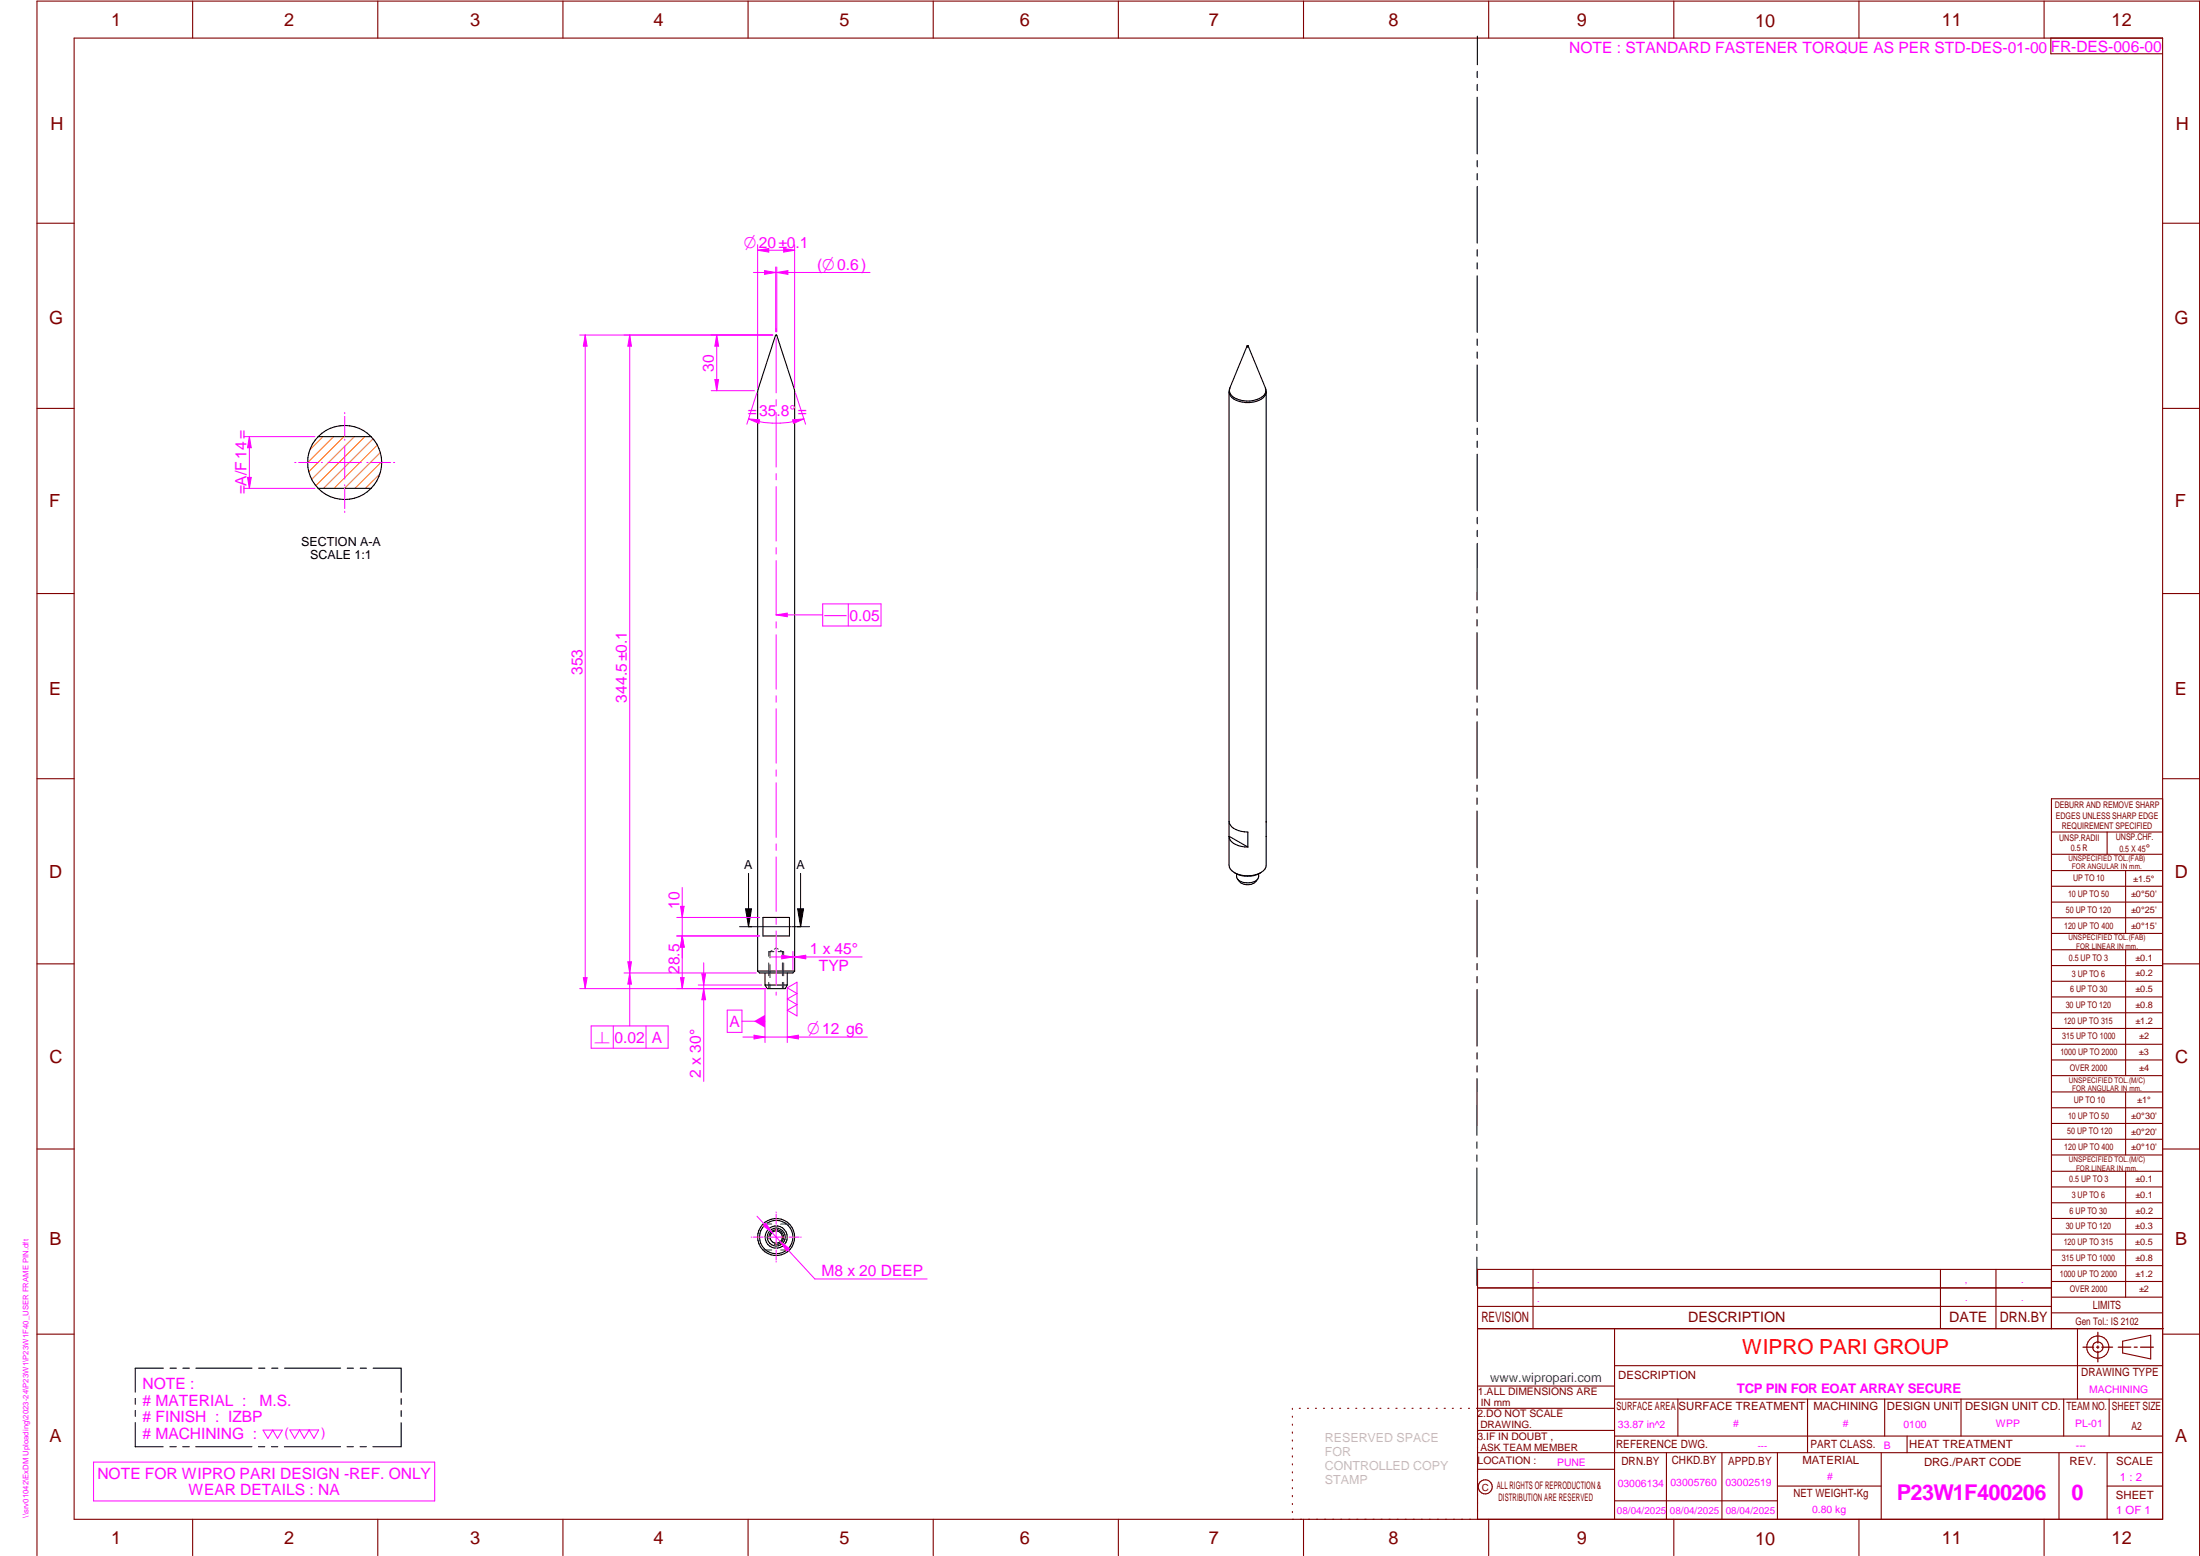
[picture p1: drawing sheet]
<svg xmlns="http://www.w3.org/2000/svg" width="594mm" height="420mm" viewBox="0 0 594 420" stroke-linecap="round" stroke-linejoin="round" font-family="sans-serif">
<g fill="none" stroke="#800000" stroke-width=".3">
<path d="M20 10.3h564v400h-564zM52 .3v10M102 .3v10M152 .3v10M202 .3v10M252 .3v10M302 .3v10M352 .3v10M402 .3v10M452 .3v10M502 .3v10M552 .3v10"/>
<path d="M553.8 10.3v4.2h30.1M10 60.3h10M584 60.3h10M10 110.3h10M584 110.3h10M10 160.3h10M584 160.3h10M10 210.3h10M584 215.7h-30v143.1M584 210.3h10M554 224.7h30M554 230.7h30"/>
<path d="M554 235.1h30M554 239.3h30M569 224.7v6M574 235.1v17M554 243.6h30M554 247.8h30M554 252.1h30M554 256.5h30M574 256.5v33.9M10 260.3h10M554 260.7h30M554 265h30"/>
<path d="M554 269.2h30M554 273.5h30M554 277.7h30M584 260.3h10M554 282h30M554 286.2h30M554 290.4h30M554 294.9h30M554 299.1h30M574 294.9v17M10 310.3h10M554 303.4h30"/>
<path d="M554 307.6h30M554 311.9h30M554 316.3h30M574 316.3v34M584 310.3h10M554 320.5h30M554 324.8h30M554 329h30M554 333.2h30M554 337.5h30M399 358.8h185.2M399 352.8h155"/>
<path d="M399 347.8h155M414 342.8v16M436 358.8v51.5M524 342.8v16M539 342.8v16M554 341.8h30M554 346h30M554 350.3h30M554 354.5h30M554 342.8h-155v67.5M561 358.8v19M10 360.3h10"/>
<path d="M399 374.3h37M436 368.8h148M436 377.8h148M453.1 377.8v10M488.1 377.8v14.5M508.9 377.8v10M529.5 377.8v10M557.3 377.8v10M569.5 377.8v10M573.2 362.2l7.6-1.6v6.3l-7.6-1.6zM584 360.3h10M349 380.3v.3"/>
<path d="M349 382.4v.3M349 384.6v.3M349 386.7v.3M349 388.8v.3M349 391v.3M349 393.1v.3M349 395.3v.3M349 397.4v.3M349 399.5v.3M350.9 380.3h.2M353.1 380.3h.2M355.2 380.3h.3"/>
<path d="M357.4 380.3h.3M359.6 380.3h.3M361.7 380.3h.3M363.9 380.3h.3M366.1 380.3h.3M368.3 380.3h.2M370.4 380.3h.3M372.6 380.3h.3M374.8 380.3h.3M376.9 380.3h.4M379.1 380.3h.3M381.3 380.3h.3"/>
<path d="M383.4 380.3h.4M385.6 380.3h.3M387.8 380.3h.3M390 380.3h.3M392.2 380.3h.3M394.3 380.3h.3M396.5 380.3h.3M398.7 380.3h37.3M399 386.2h37M399 396.7h37M436 387.8h148M450 392.3v18"/>
<path d="M465 392.3v18M480 392.3v18M508 392.3v18M515 387.8v4.5M556 392.3v18M569 392.3v18M584 392.3h-185M52 410.3v9.7M102 410.3v9.7M152 410.3v9.7M202 410.3v9.7M252 410.3v9.7"/>
<path d="M302 410.3v9.7M349 401.7v.3M349 403.8v.4M349 406v.3M349 408.1v.3M352 410.3v9.7M402 410.3v9.7M436 405.3h44M452 410.3v9.7M480 401.3h28M502 410.3v9.7M552 410.3v9.7"/>
<path d="M569 401.3h15M10 420v-419.7h584v419.7"/>
<circle cx="566.5" cy="363.8" r="2.99"/>
<circle cx="566.5" cy="363.7" r="1.41"/>
<circle cx="401.1" cy="401.5" r="1.9"/>
</g>
<g fill="none" stroke="#f0f" stroke-width=".27">
<path d="M168.5 90.5h40.2M209.6 88.7v.9M209.6 91.4v14.7M93.1 111.4v.3M93.1 112.4v5.5M93.1 118.6v.3M209.6 107.9v1.7M209.6 111.4v14.7M79.6 124.9h.3M80.6 124.9h5.5M86.8 124.9h.3M88.6 124.9h9"/>
<path d="M93.1 120.4v9M93.1 130.9v.3M93.1 131.9v5.4M93.1 138v.4M99.1 124.9h.3M100.1 124.9h5.4M106.2 124.9h.4M209.6 127.9v1.7M209.6 131.4v14.7M209.6 147.9v1.7M209.6 151.4v14.7M209.6 167.9v1.7"/>
<path d="M209.6 171.4v14.7M209.6 187.9v1.7M209.6 191.4v14.7M209.6 207.9v1.7M209.6 211.4v14.7M209.6 227.9v1.7M209.6 231.4v14.7M169.5 259.7h1l-.5 3zM209.6 247.9v1.7M209.6 251.4v14.7M168.5 262.7h35.7M209.6 267.9v.8"/>
<path d="M202.9 334.1h.1M203.4 334.1h2.7M206.5 334.1h.1M207.3 334.1h4.6M209.6 331.8v4.5M209.6 337.1v.1M209.6 337.6v2.6M209.6 327.3v.1M209.6 327.8v2.7M209.6 330.9v.1M212.6 334.1h.1M213.1 334.1h2.7"/>
<path d="M216.2 334.1h.2M209.6 340.6v.2M25.3 394.8h92.1v10.5h-92.1z"/>
</g>
<g fill="none" stroke="#000" stroke-width=".3">
<path d="M398.9 19.3v1.7M398.9 9.8v7.7M398.9 22.8v1.7M398.9 26.2v15.4M398.9 43.3v1.7M398.9 46.9v1.7M398.9 50.3v15.4M398.9 67.4v1.8M398.9 71v1.6M398.9 74.5v15.2M336.8 93.4h.1M336.8 93.3h.1"/>
<path d="M336.9 93.4h.1M336.9 93.3l.1 .1M337 93.3h.1M337 93.4h-.1M337.1 93.4l4.7 11.9M337.1 93.4h.1M337.1 93.4h-.3l-4.7 11.4M398.9 91.5v1.8M398.9 95v1.7M398.9 98.6v15.2M85.9 117.9a10 10 0 0 0 0 14M85.9 117.9a10 10 0 0 1 14.3 0"/>
<path d="M85.9 117.9h14.3M100.2 117.9a9.9 9.9 0 0 1 0 14M332.1 104.8l-.2 1M332.1 104.8a2.45 2.45 0 0 0 1.9 2.9 6.8 6.8 0 0 0 7.6-1.3l.2-1.1M341.8 105.3l.1 .5M341.9 105.8v127.8a2.69 2.69 0 0 1-2 2.3M341.9 105.8h.1M341.9 105.8a3.2 3.2 0 0 1-2.8 2.6 7.5 7.5 0 0 1-6.5-1l-.6-1.1-.1-.5v127.8a2.69 2.69 0 0 0 2 2.3M398.9 115.6v1.7M398.9 119.1v1.7M85.9 131.9h14.3M85.9 131.9a10 10 0 0 0 14.3 0"/>
<path d="M398.9 122.6v15.3M398.9 139.7v1.7M398.9 143.2v1.7M398.9 146.7v15.3M398.9 163.8v1.7M398.9 167.3v1.7M398.9 170.8v15.3M398.9 187.9v1.7M398.9 191.4v1.7M398.9 194.9v15.3M398.9 212v1.7M398.9 215.5v1.7"/>
<path d="M398.9 219v15.3M331.9 225.8l5.1 2.9a5.1 5.1 0 0 1-5-2.4zM331.9 221.8a3.1 3.1 0 0 0 2.5 2.5l2.6 .4v4M339.6 237.4a3.2 3.2 0 0 1-5.4 0M339.9 236a1.96 1.96 0 0 1-1.9 2.3l-.7 .1a3.3 3.3 0 0 1-3.3-1.3l-.1-1.1M339.9 235.9l-1.6 .5-1.8 .1-2.6-.6M340.4 235.7a7.2 7.2 0 0 1-7 0M341.9 221.8h.1M398.9 236.1v1.7M398.9 239.6v1.7M206 247.7h7.2v5h-7.2zM398.9 243.1v15.3"/>
<path d="M204.6 262.2l.5 .5h9l.5-.5M204.6 262.2h10M204.6 262.2v-156.5l4.9-15.2 .3 .1 4.8 15.1v156.5M206.6 266l.6 1h4.8l.6-1M206.6 266h6M206.6 262.7v3.3M212.6 262.7v3.3M398.9 260.2v1.7M398.9 263.7v1.7M398.9 267.2v15.3M398.9 284.3v1.7M398.9 287.8v1.7"/>
<path d="M398.9 291.3l-.1 15.3M398.8 308.4v1.6M398.8 311.9v1.7M398.8 315.4v15.3M398.8 332.4v1.8M398.8 336v1.7M398.8 339.5v7.6M36.5 377.6v1.6M44.1 369.4h-7.6v6.5M45.9 369.4h1.7M49.4 369.4h1.7M52.9 369.4h15.2"/>
<path d="M69.8 369.4h1.7M73.4 369.4h1.7M76.8 369.4h15.2M93.8 369.4h1.7M97.3 369.4h1.7M100.7 369.4h7.6v6.6M108.3 377.7v1.5M36.5 384.1v6.6h7.6M36.5 380.9v1.5M45.9 390.7h1.7M49.4 390.7h1.7M52.9 390.7h15.1"/>
<path d="M69.8 390.7h1.7M73.3 390.7h1.7M76.8 390.7h15.1M93.7 390.7h1.7M97.2 390.7h1.7M108.3 384.2v6.5h-7.6M108.3 380.9v1.6"/>
<circle cx="209.6" cy="334" r="3"/>
<circle cx="209.6" cy="334" r="5"/>
<circle cx="209.6" cy="334" r="4.5"/>
<circle cx="209.6" cy="334" r="1.67"/>
<circle cx="209.6" cy="334" r="2.42"/>
</g>
<path d="M566.5 359.7v3M562.5 363.8h2.9M566.1 363.8h.7M566.5 363.4v.7M566.5 364.9v2.8M567.6 363.8h2.9M572 363.8h3.4M576.3 363.8h.8M578 363.8h3.5" fill="none" stroke="#800000" stroke-width=".34"/>
<g fill="none" stroke="#008000" stroke-width=".27">
<path d="M207.7 257l-.1 1.2M207.8 257h1.2M208.5 256.6l-.6 .4v1.7M209.1 256.3l.5-.3 .5 .3M210.7 256.7l.6 .3v1.2M211.4 257h-1.3M211.5 257l.1 1.2M207.6 260v3.5M207.6 265.3v1.7M207.9 260.5v3.4M207.9 265.7v1.3M211.3 260v3.5"/>
<path d="M211.3 265.3v1.7M211.6 260v3.5M211.6 265.3v1.7M206 330.5h2.4M206 337.5h2.4M210.8 330.5h2.4M210.8 337.5h2.4"/>
</g>
<path d="M202.1 235.8v14.4M216.2 235.8v14.4M199.7 250.2h4.8M201.3 245.4h1.6l-.8 4.8zM204.8 250.2h8.7M213.8 250.2h4.8M215.4 245.4h1.6l-.8 4.8zM207.7 334.6a2 2 0 0 1 1.7-2.6 2 2 0 0 1 2.2 2.2 2 2 0 0 1-2.5 1.8" fill="none" stroke="#000" stroke-width=".27"/>
<path d="M201.3 245.4h1.6l-.8 4.8zM215.4 245.4h1.6l-.8 4.8z" fill="#000"/>
<path d="M87.2 117.9l-3.5 3.5M90.1 117.9l-7 7M92.9 117.9l-9.5 9.5M95.7 117.9l-11.5 11.5M98.5 117.9l-13.2 13.2M100.7 118.5l-13.3 13.4M101.9 120.2l-11.7 11.7M102.6 128l-3.9 3.9M102.7 122.2l-9.7 9.7M103.1 124.7l-7.3 7.2" fill="none" stroke="#ff8000" stroke-width=".27"/>
<path d="M169.5 259.7h1l-.5 3z" fill="#f0f"/>
<path d="M170 90.5l.5 3h-1z" fill="none" stroke="#f0f" stroke-width=".27"/>
<path d="M170 90.5l.5 3h-1z" fill="#f0f"/>
<path d="M156.5 90.5h52.1M170 90.5v172.2M156.5 267h49.8M157.5 264h1l-.5 3z" fill="none" stroke="#f0f" stroke-width=".27"/>
<path d="M157.5 264h1l-.5 3z" fill="#f0f"/>
<path d="M158 90.5l.5 3h-1z" fill="none" stroke="#f0f" stroke-width=".27"/>
<path d="M158 90.5l.5 3h-1z" fill="#f0f"/>
<path d="M158 90.5v176.5M192.1 90.5h16.6M193.5 90.5l.5 3h-1zM192.1 105.5h11.6" fill="none" stroke="#f0f" stroke-width=".27"/>
<path d="M193.5 90.5l.5 3h-1z" fill="#f0f"/>
<path d="M193 102.5h1l-.5 3z" fill="none" stroke="#f0f" stroke-width=".27"/>
<path d="M193 102.5h1l-.5 3z" fill="#f0f"/>
<path d="M193.5 90.5v15M203.6 279.5l3 .5-3 .5zM206.6 266.9v14.6M212.6 266.9v14.6" fill="none" stroke="#f0f" stroke-width=".27"/>
<path d="M203.6 279.5l3 .5-3 .5z" fill="#f0f"/>
<path d="M212.6 280l3-.5v1z" fill="none" stroke="#f0f" stroke-width=".27"/>
<path d="M212.6 280l3-.5v1z" fill="#f0f"/>
<path d="M204.6 67.6l3-.5v1zM204.6 66.1v38.7M214.6 66.1v38.7M200.6 280h33.6" fill="none" stroke="#f0f" stroke-width=".27"/>
<path d="M204.6 67.6l3-.5v1z" fill="#f0f"/>
<path d="M211.6 67.1l3 .5-3 .5z" fill="none" stroke="#f0f" stroke-width=".27"/>
<path d="M211.6 67.1l3 .5-3 .5z" fill="#f0f"/>
<path d="M204.6 67.6h10M206.5 73.1l3 .5-3 .5zM209.5 72.1v17.5M209.8 72.1v17.5" fill="none" stroke="#f0f" stroke-width=".27"/>
<path d="M206.5 73.1l3 .5-3 .5z" fill="#f0f"/>
<path d="M209.8 73.6l3-.5v1z" fill="none" stroke="#f0f" stroke-width=".27"/>
<path d="M209.8 73.6l3-.5v1z" fill="#f0f"/>
<path d="M203.4 73.6h31.5M182.7 252.7h22.4M182.7 267h24.3M183.8 264h.9l-.5 3z" fill="none" stroke="#f0f" stroke-width=".27"/>
<path d="M183.8 264h.9l-.5 3z" fill="#f0f"/>
<path d="M184.2 252.7l.5 3h-.9z" fill="none" stroke="#f0f" stroke-width=".27"/>
<path d="M184.2 252.7l.5 3h-.9z" fill="#f0f"/>
<path d="M182.7 252.7h22.4M182.7 247.7h22.4M184.2 252.7v14.3M184.2 252.7l.5 3h-.9z" fill="none" stroke="#f0f" stroke-width=".27"/>
<path d="M184.2 252.7l.5 3h-.9z" fill="#f0f"/>
<path d="M183.8 244.7h.9l-.5 3z" fill="none" stroke="#f0f" stroke-width=".27"/>
<path d="M183.8 244.7h.9l-.5 3z" fill="#f0f"/>
<path d="M184.2 239.6v19.1M214.1 256.9v4.9M214.6 258.4l3-.5v1z" fill="none" stroke="#f0f" stroke-width=".27"/>
<path d="M214.6 258.4l3-.5v1z" fill="#f0f"/>
<path d="M211.1 257.9l3 .5-3 .5z" fill="none" stroke="#f0f" stroke-width=".27"/>
<path d="M211.1 257.9l3 .5-3 .5z" fill="#f0f"/>
<path d="M208.1 258.4h24.7M188.5 266h17.2M188.5 267h17.8M190 267l.5 3h-1z" fill="none" stroke="#f0f" stroke-width=".27"/>
<path d="M190 267l.5 3h-1z" fill="#f0f"/>
<path d="M189.5 263h1l-.5 3z" fill="none" stroke="#f0f" stroke-width=".27"/>
<path d="M189.5 263h1l-.5 3z" fill="#f0f"/>
<path d="M202.1 113.1l3 .3-.2 .9zM204.4 106.1l-2.7 8.5M214.8 106.1l2.7 8.5M190 260v32M212.6 266.7l2.6-1.5v9.1l-2.6-1.5 2.6-1.5-2.6-1.6 2.6-1.4z" fill="none" stroke="#f0f" stroke-width=".27"/>
<path d="M202.1 113.1l3 .3-.2 .9z" fill="#f0f"/>
<path d="M214 113.4l3.1-.3-2.8 1.2z" fill="none" stroke="#f0f" stroke-width=".27"/>
<path d="M214 113.4l3.1-.3-2.8 1.2z" fill="#f0f"/>
<path d="M217.1 113.1a24.5 24.5 0 0 1-15 0M200.4 275.8h6.2" fill="none" stroke="#f0f" stroke-width=".27"/>
<path d="M203.6 275.8l3-1.8v3.5z" fill="#f0f"/>
<path d="M170 262.7v14.3M196.4 272.8h4v6h-4z" fill="none" stroke="#f0f" stroke-width=".27"/>
<path d="M170 262.7l.5 3h-1z" fill="#f0f"/>
<path d="M159.6 277h20.8v6h-20.8zM165.6 277v6M170 262.7l.5 3h-1zM174.4 277v6M204.4 328.4l15.6 17h30.4M206.1 331l.7-.7 1.7 2.5z" fill="none" stroke="#f0f" stroke-width=".27"/>
<path d="M206.1 331l.7-.7 1.7 2.5z" fill="#f0f"/>
<path d="M210.7 335.3l2.4 1.8-.7 .7z" fill="none" stroke="#f0f" stroke-width=".27"/>
<path d="M210.7 335.3l2.4 1.8-.7 .7z" fill="#f0f"/>
<path d="M65.9 117.9h19.1M67.3 117.9l.6 3h-1.1zM65.9 131.9h19.1M71 386.2h5.2l-1.3 2.2-1.2-2.2-1.4 2.2zM78.3 386.1h7.8l-1.3 2.3-1.3-2.3-1.3 2.3-1.3-2.3-1.3 2.3z" fill="none" stroke="#f0f" stroke-width=".27"/>
<path d="M67.3 117.9l.6 3h-1.1z" fill="#f0f"/>
<path d="M66.8 128.9h1.1l-.6 3z" fill="none" stroke="#f0f" stroke-width=".27"/>
<path d="M66.8 128.9h1.1l-.6 3z" fill="#f0f"/>
<path d="M67.3 117.9v14M209.6 166h12.6" fill="none" stroke="#f0f" stroke-width=".27"/>
<path d="M209.6 166l3-.4v.9z" fill="#f0f"/>
<path d="M209.6 166l3-.4v.9zM222.2 163.1h15.7v5.9h-15.7zM229.1 163.1v5.9" fill="none" stroke="#f0f" stroke-width=".27"/>
<g font-size="5.9" fill="#f0f">
<text x="512.2" y="405.1">P23W1F400206</text>
<text x="559.4" y="405.1">0</text>
</g>
<text font-size="5.6" fill="#f00" x="470.5" y="365.5">WIPRO PARI GROUP</text>
<g font-size="4.9" fill="#800000">
<text x="30" y="6.9">1</text>
<text x="76.7" y="6.9">2</text>
<text x="127" y="6.9">3</text>
<text x="176.5" y="6.9">4</text>
<text x="226.7" y="6.9">5</text>
<text x="275.4" y="6.9">6</text>
<text x="326.4" y="6.9">7</text>
<text x="375" y="6.9">8</text>
<text x="425.8" y="6.9">9</text>
<text x="473.9" y="7.3">10</text>
<text x="524.3" y="6.9">11</text>
<text x="570.2" y="6.9">12</text>
<text x="13.6" y="35.1">H</text>
<text x="587.6" y="35.1">H</text>
<text x="13.2" y="87.5">G</text>
<text x="587.2" y="87.5">G</text>
<text x="13.2" y="137">F</text>
<text x="587.2" y="137">F</text>
<text x="13.2" y="187.6">E</text>
<text x="587.2" y="187.6">E</text>
<text x="13.2" y="237">D</text>
<text x="587.2" y="237">D</text>
<text x="13.4" y="287.1">C</text>
<text x="587.4" y="287.1">C</text>
<text x="13.4" y="336.2">B</text>
<text x="587.4" y="336.2">B</text>
<text x="13.4" y="389.3">A</text>
<text x="587.4" y="389.3">A</text>
<text x="30" y="416.9">1</text>
<text x="76.7" y="416.9">2</text>
<text x="127" y="416.9">3</text>
<text x="176.5" y="416.9">4</text>
<text x="226.7" y="416.9">5</text>
<text x="275.4" y="416.9">6</text>
<text x="326.4" y="416.9">7</text>
<text x="375" y="416.9">8</text>
<text x="425.8" y="416.9">9</text>
<text x="473.9" y="417.3">10</text>
<text x="524.3" y="416.9">11</text>
<text x="570.2" y="416.9">12</text>
</g>
<g font-size="4.6" fill="#f0f">
<text x="200.9" y="66.8">O</text>
<text x="222.5" y="167.6">t</text>
<text x="160.6" y="281.5">n</text>
<text x="218" y="279.3">O12 g6</text>
</g>
<g font-size="4.2" fill="#f0f">
<text x="423.7" y="14.3">NOTE : STANDARD FASTENER TORQUE AS PER STD-DES-01-00</text>
<text x="553.8" y="14">FR-DES-006-00</text>
<text x="204.9" y="66.8">20±0.1</text>
<text x="220.7" y="72.8">(O0.6)</text>
<text x="192.8" y="100.3" transform="rotate(-90 192.8 100.3)">30</text>
<text x="202" y="112.4">=</text>
<text x="205" y="112.4">35.8°</text>
<text x="215.5" y="112.4">=</text>
<text x="66.6" y="133.5" transform="rotate(-90 66.6 133.5)">=A/F14=</text>
<text x="229.4" y="167.6">0.05</text>
<text x="157.3" y="182.2" transform="rotate(-90 157.3 182.2)">353</text>
<text x="169.3" y="189.7" transform="rotate(-90 169.3 189.7)">344.5±0.1</text>
<text x="183.5" y="245.4" transform="rotate(-90 183.5 245.4)">10</text>
<text x="218.6" y="257.7">1 x 45°</text>
<text x="183.5" y="263" transform="rotate(-90 183.5 263)">28.5</text>
<text x="221.1" y="262.2">TYP</text>
<text x="165.9" y="281.5">0.02 A</text>
<text x="197" y="277.2">A</text>
<text x="189.3" y="291" transform="rotate(-90 189.3 291)">2 x 30°</text>
<text x="221.8" y="344.6">M8 x 20 DEEP</text>
<text x="38.5" y="375.1">NOTE :</text>
<text x="38.5" y="379.6"># MATERIAL :</text>
<text x="70.1" y="379.6">M.S.</text>
<text x="38.5" y="384.1"># FINISH : IZBP</text>
<text x="38.5" y="388.6"># MACHINING :</text>
<text x="26.3" y="399.3">NOTE FOR WIPRO PARI DESIGN -REF. ONLY</text>
<text x="50.9" y="403.8">WEAR DETAILS : NA</text>
</g>
<g font-size="3.9" fill="#800000">
<text x="400" y="357.1">REVISION</text>
<text x="455.9" y="357.1">DESCRIPTION</text>
<text x="526.4" y="357.1">DATE</text>
<text x="540" y="357.1">DRN.BY</text>
</g>
<text font-size="3.6" fill="#f0f" x="469" y="376.1">TCP PIN FOR EOAT ARRAY SECURE</text>
<text font-size="3.5" fill="#00f" x="402.4" y="373.3">www.wipropari.com</text>
<g font-size="3.5" fill="#f0f">
<text x="76.8" y="388.1">(</text>
<text x="86.7" y="388.1">)</text>
</g>
<g font-size="3.4">
<text x="81.4" y="147.4">SECTION A-A</text>
<text x="83.8" y="151">SCALE 1:1</text>
<text x="201" y="234.6">A</text>
<text x="215" y="234.6">A</text>
</g>
<g font-size="3.4" fill="#c0c0c0">
<text x="357.8" y="389.5">RESERVED SPACE</text>
<text x="357.8" y="393.3">FOR</text>
<text x="357.8" y="397">CONTROLLED COPY</text>
<text x="357.8" y="400.8">STAMP</text>
</g>
<g font-size="3.1" fill="#800000">
<text x="565.1" y="353.5">LIMITS</text>
<text x="562" y="371.7">DRAWING TYPE</text>
<text x="437" y="372.3">DESCRIPTION</text>
<text x="436.5" y="380.8">SURFACE AREA</text>
<text x="453.3" y="380.8">SURFACE TREATMENT MACHINING</text>
<text x="509.5" y="380.8">DESIGN UNIT DESIGN UNIT CD.</text>
<text x="558" y="380.6">TEAM NO.</text>
<text x="570.3" y="380.7">SHEET SIZE</text>
<text x="575.6" y="386.1">A2</text>
<text x="436.4" y="391.1">REFERENCE DWG.</text>
<text x="437.8" y="395.5">DRN.BY</text>
<text x="451.4" y="395.4">CHKD.BY</text>
<text x="466.6" y="395.5">APPD.BY</text>
<text x="486.7" y="395.4">MATERIAL</text>
<text x="488.9" y="390.9">PART CLASS.</text>
<text x="515.6" y="390.9">HEAT TREATMENT</text>
<text x="519.6" y="395.9">DRG./PART CODE</text>
<text x="558.9" y="395.5">REV.</text>
<text x="571.4" y="395.6">SCALE</text>
<text x="484.3" y="404.2">NET WEIGHT-Kg</text>
<text x="571.4" y="404.7">SHEET</text>
</g>
<g font-size="3.1" fill="#f0f">
<text x="572.5" y="399.9">1 : 2</text>
<text x="571.4" y="408.8">1 OF 1</text>
</g>
<text font-size="3" fill="#800000" x="579.5" y="230.1">°</text>
<g font-size="2.8" fill="#800000">
<text x="560.4" y="357.7">Gen Tol.: IS 2102</text>
<text x="399.1" y="376.6">1.ALL DIMENSIONS ARE</text>
<text x="399" y="382.7">2.DO NOT SCALE</text>
<text x="399" y="388.7">3.IF IN DOUBT ,</text>
<text x="399" y="395.4">LOCATION :</text>
<text x="404.2" y="402">ALL RIGHTS OF REPRODUCTION &amp;</text>
<text x="404.7" y="405.4">DISTRIBUTION ARE RESERVED</text>
</g>
<g font-size="2.8" fill="#f0f">
<text x="564.2" y="376.2">MACHINING</text>
<text x="436.9" y="385.5">33.87 in^2</text>
<text x="468" y="385.3">#</text>
<text x="497.6" y="385.2">#</text>
<text x="514" y="385.5">0100</text>
<text x="538.9" y="385.4">WPP</text>
<text x="560.4" y="385.3">PL-01</text>
<text x="420.5" y="396">PUNE</text>
<text x="508.7" y="391.2">B</text>
<text x="560.6" y="391.2">---</text>
<text x="436.8" y="401.5">03006134</text>
<text x="451.1" y="401.3">03005760</text>
<text x="465.9" y="401.3">03002519</text>
<text x="493.4" y="399.5">#</text>
<text x="489.3" y="408.5">0.80 kg</text>
</g>
<g font-size="2.7" fill="#800000">
<text x="399.9" y="379.7">IN mm</text>
<text x="399.7" y="385.7">DRAWING.</text>
<text x="399.7" y="391.8">ASK TEAM MEMBER</text>
<text x="400.1" y="402.5">C</text>
</g>
<g font-size="2.7" fill="#f0f">
<text x="436.6" y="408.7">08/04/2025</text>
<text x="450.9" y="408.8">08/04/2025</text>
<text x="466" y="408.9">08/04/2025</text>
</g>
<g font-size="2.5" fill="#800000">
<text x="554.9" y="218.3">DEBURR AND REMOVE SHARP</text>
<text x="555.2" y="221">EDGES UNLESS SHARP EDGE</text>
<text x="556.1" y="227.1">UNSP.RADII</text>
<text x="556.8" y="223.8">REQUIREMENT SPECIFIED</text>
<text x="571.4" y="226.9">UNSP.CHF.</text>
<text x="559.2" y="229.9">0.5 R</text>
<text x="572.3" y="230.1">0.5 X 45</text>
<text x="559.8" y="238">UP TO 10</text>
<text x="576.1" y="238.1">±1.5°</text>
<text x="558.5" y="242.2">10 UP TO 50</text>
<text x="575.5" y="242.3">±0°50'</text>
<text x="557.4" y="250.7">120 UP TO 400</text>
<text x="557.9" y="246.5">50 UP TO 120</text>
<text x="575.5" y="250.7">±0°15'</text>
<text x="575.5" y="246.5">±0°25'</text>
<text x="558.7" y="259.4">0.5 UP TO 3</text>
<text x="559.5" y="263.7">3 UP TO 6</text>
<text x="576.6" y="263.6">±0.2</text>
<text x="576.6" y="259.4">±0.1</text>
<text x="559" y="267.9">6 UP TO 30</text>
<text x="576.6" y="267.9">±0.5</text>
<text x="557.8" y="272.2">30 UP TO 120</text>
<text x="576.6" y="272.2">±0.8</text>
<text x="556.9" y="280.7">315 UP TO 1000</text>
<text x="557.3" y="276.4">120 UP TO 315</text>
<text x="576.6" y="276.4">±1.2</text>
<text x="577.7" y="280.7">±2</text>
<text x="556.4" y="284.9">1000 UP TO 2000</text>
<text x="577.6" y="284.9">±3</text>
<text x="558.9" y="289.2">OVER 2000</text>
<text x="577.7" y="289.3">±4</text>
<text x="560" y="297.9">UP TO 10</text>
<text x="577.1" y="297.9">±1°</text>
<text x="558.5" y="302.1">10 UP TO 50</text>
<text x="575.5" y="302.1">±0°30'</text>
<text x="557.4" y="310.6">120 UP TO 400</text>
<text x="558.2" y="306.3">50 UP TO 120</text>
<text x="575.5" y="310.6">±0°10'</text>
<text x="575.5" y="306.4">±0°20'</text>
<text x="558.8" y="319.2">0.5 UP TO 3</text>
<text x="559.4" y="323.4">3 UP TO 6</text>
<text x="576.6" y="319.2">±0.1</text>
<text x="576.6" y="323.5">±0.1</text>
<text x="558.9" y="327.7">6 UP TO 30</text>
<text x="576.7" y="327.7">±0.2</text>
<text x="557.8" y="332">30 UP TO 120</text>
<text x="576.6" y="332">±0.3</text>
<text x="556.8" y="340.5">315 UP TO 1000</text>
<text x="557.3" y="336.3">120 UP TO 315</text>
<text x="576.6" y="336.3">±0.5</text>
<text x="576.6" y="340.5">±0.8</text>
<text x="556.2" y="344.7">1000 UP TO 2000</text>
<text x="576.6" y="344.7">±1.2</text>
<text x="558.9" y="349">OVER 2000</text>
<text x="577.6" y="349">±2</text>
</g>
<g font-size="2.5" fill="#f0f">
<text x="415.1" y="346.3">.</text>
<text x="530.6" y="346.5">,</text>
<text x="545.8" y="346.4">.</text>
<text x="415.1" y="351.5">.</text>
<text x="530.6" y="351.2">.</text>
<text x="545.8" y="351.3">.</text>
<text x="474.7" y="391.2">---</text>
</g>
<g font-size="2.1" fill="#800000">
<text x="558.5" y="232.4">UNSPECIFIED TOL.(FAB)</text>
<text x="559.5" y="234.7">FOR ANGULAR IN mm.</text>
<text x="558.6" y="253.9">UNSPECIFIED TOL.(FAB)</text>
<text x="560.7" y="256.3">FOR LINEAR IN mm.</text>
<text x="558.7" y="292.3">UNSPECIFIED TOL.(M/C)</text>
<text x="559.6" y="294.7">FOR ANGULAR IN mm.</text>
<text x="558.7" y="313.7">UNSPECIFIED TOL.(M/C)</text>
<text x="560.6" y="316.1">FOR LINEAR IN mm.</text>
</g>
<text font-size="2.1" fill="#f0f" x="7.7" y="409.8" transform="rotate(-90 7.7 409.8)">\\srv01042\ExDM Uploading\2023-24\P23W1\P23W1F40_USER FRAME PIN.dft</text>
</svg>
